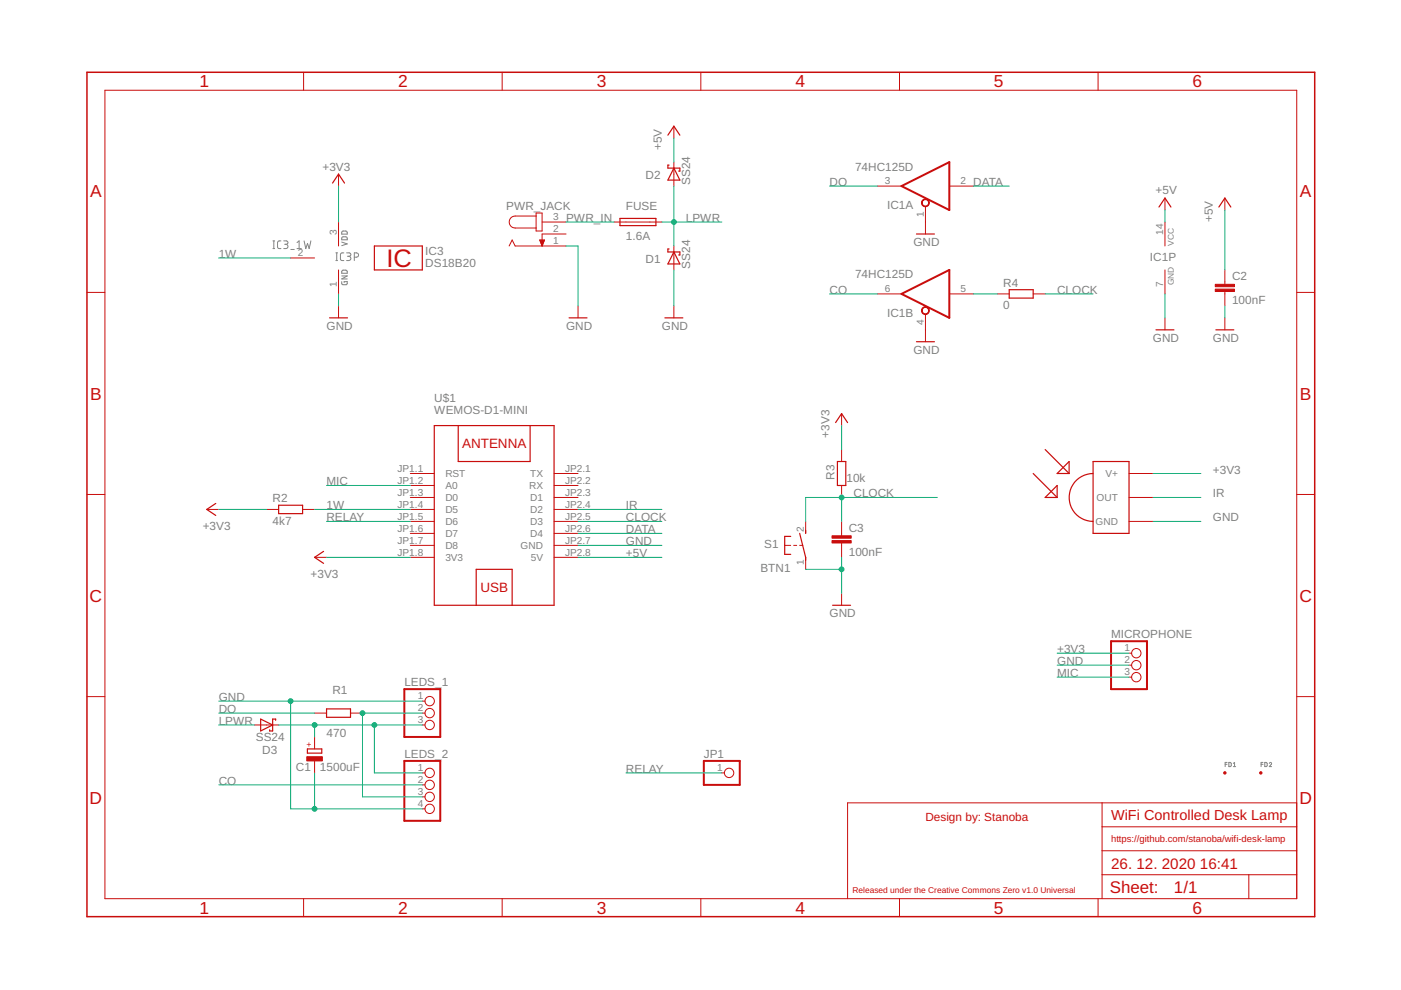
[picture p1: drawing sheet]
<svg xmlns="http://www.w3.org/2000/svg" width="297mm" height="210mm" viewBox="0 0 297 210" stroke-linecap="round" stroke-linejoin="round" font-family="sans-serif">
<g fill="none" stroke="#808080" stroke-width=".21">
<path d="M57.9 52.7h.3M57.9 51.1h.3M58.1 51.1v1.6M59.6 51.1l-.7 .1-.1 .2 .1 1.1 .2 .2h.5M60.2 51.1h.5a.36 .36 0 0 1 .4 .3 .36 .36 0 0 1-.4 .4h-.4M60.6 51.8a.46 .46 0 0 1 .5 .4 .46 .46 0 0 1-.5 .5h-.4M61.7 52.9h.7M63 52.7h.9M63 51.4l.4-.3v1.6M64.5 51.1l.3 1.6 .4-1.1 .4 1.1 .3-1.6M71.2 55.2h.4M71.2 53.6h.4"/>
<path d="M71.4 53.6v1.6M72.5 59.7l.1 .6h1v-.6h-.6v.2M72.5 58.5h1.1l-1.1 .6h1.1M72.5 51.3l1.1 .4-1.1 .4M72.5 57.4l.9-.1 .2 .2v.4h-1.1zM72.5 50.3l.9-.1 .2 .2v.4h-1.1zM72.5 49.1l.9-.1 .2 .2v.4h-1.1zM72.9 53.6l-.6 .1-.1 .3v1l.2 .2h.5M73.5 53.6h.5a.36 .36 0 0 1 .4 .4 .36 .36 0 0 1-.4 .3h-.3M73.9 54.3a.46 .46 0 0 1 .5 .5 .46 .46 0 0 1-.5 .4h-.4M75.1 54.5h.5a.46 .46 0 0 0 .4-.4 .46 .46 0 0 0-.4-.5h-.5v1.6M259.8 162.1h.4"/>
<path d="M260.2 161.6h-.4v.9M260.5 161.6l.5 .2v.5l-.1 .2h-.4zM261.5 162.5h.5M261.5 161.9l.2-.3v.9M267.4 162.1h.4M267.8 161.6h-.4v.9M268.2 161.6l.4 .2 .1 .5-.2 .2h-.3zM269.1 161.9a.24 .24 0 0 1 .4-.2 .24 .24 0 0 1 0 .4l-.4 .4h.5"/>
</g>
<g fill="none" stroke="#c90d0c" stroke-width=".21">
<path d="M22.2 19.1h252.7v171.4h-252.7zM64.4 15.3v3.8M106.5 15.3v3.8M148.6 15.3v3.8M190.7 15.3v3.8M232.8 15.3v3.8M71.8 36.9v2.6M142.9 26.8v2.5M142.9 34.4v5.1M186.1 39.5h5M201.3 39.5h5.1M61.6 54.7h5.1"/>
<path d="M71.8 47.1v5.1M71.8 57.2v5.1M107.9 52.2l.7-1.3 .6 1.3h10.8M113.7 45.8h-4.5a1.27 1.27 0 0 0-1.2 1.3 1.27 1.27 0 0 0 1.2 1.2h4.5M113.7 45.2h1.2v3.8h-1.2zM114.4 50.9h1l-.5 1.3zM114.4 50.9h1M114.5 51.1h.9M114.6 51.2h.7M114.6 51.3h.7M114.7 51.4h.5M114.7 51.5h.5"/>
<path d="M114.7 51.7h.4M114.8 51.8h.3M114.9 51.9h.1M114.9 52h.1M114.9 47.1h5.1M120 49.6h-5.1v2.6M130.2 47.1h10.1M142.9 52.2v5M196.2 43.8v5.8M247 42v2.5M247 47.1v5.1M247 57.2v5.1"/>
<path d="M259.7 42v2.5M259.7 57.2v3.1M18.4 62h3.8M71.8 64.9v2.5M122.6 64.9v2.5M142.9 64.9v2.5M186.1 62.3h5M196.2 66.6v5.9M201.3 62.3h5.1M211.4 62.3h2.6M219.1 62.3h2.5M247 67.4v2.5"/>
<path d="M259.7 61.8v3.1M259.7 67.4v2.5M274.9 62h3.8M178.4 87.7v2.5M178.4 95.3v2.6M18.4 104.8h3.8M43.8 108h2.6M56.5 108h2.6M64.2 108h2.5M66.7 118.2h2.5M87 100.4h5.1M87 102.9h5.1"/>
<path d="M87 105.5h5.1M87 108h5.1M87 110.6h5.1M87 113.1h5.1M87 115.6h5.1M87 118.2h5.1M117.5 100.4h5.1M117.5 102.9h5.1M117.5 105.5h5.1M117.5 108h5.1M117.5 110.6h5.1M117.5 113.1h5.1"/>
<path d="M117.5 115.6h5.1M117.5 118.2h5.1M166.4 115.6h1.2M168.3 115.6h.6M169.5 115.6h.7M170.8 110.6v2.5M170.8 118.2v2.5M178.4 102.9v2.6M178.4 110.6v3M178.4 115.1v3.1M239.4 100.4h5.1M239.4 105.5h5.1"/>
<path d="M239.4 110.6h5.1M274.9 104.8h3.8M178.4 125.8v2.5M239.4 138.5h.5M18.4 147.7h3.8M54 153.7h5.1M66.7 151.2h2.5M66.7 156.3v2.5M74.3 151.2h2.6M89.5 151.2h.6M89.5 148.7h.6M89.5 153.7h.6"/>
<path d="M239.4 141h.5M239.4 143.6h.5M274.9 147.7h3.8M66.7 161.3v2.6M89.5 163.9h.6M89.5 166.4h.6M89.5 169h.6M89.5 171.5h.6M153 163.9h.6M233.7 170.2v20.3M233.7 175.3h41.2M274.9 170.2h-95.2v20.3"/>
<path d="M64.4 190.5v3.9M106.5 190.5v3.9M148.6 190.5v3.9M190.7 190.5v3.9M232.8 190.5v3.9M233.7 185.5h41.2M233.7 180.4h41.2M264.8 185.5v5"/>
<circle cx="240.9" cy="138.5" r=".99"/>
<circle cx="91.1" cy="148.7" r=".99"/>
<circle cx="91.1" cy="153.7" r=".99"/>
<circle cx="91.1" cy="151.2" r=".99"/>
<circle cx="240.9" cy="141" r=".99"/>
<circle cx="240.9" cy="143.6" r=".99"/>
<circle cx="91.1" cy="163.9" r=".99"/>
<circle cx="91.1" cy="166.4" r=".99"/>
<circle cx="91.1" cy="171.5" r=".99"/>
<circle cx="91.1" cy="169" r=".99"/>
<circle cx="154.6" cy="163.9" r=".99"/>
</g>
<g fill="none" stroke="#c90d0c" stroke-width=".25">
<path d="M70.5 38.8l1.3-1.9 1.2 1.9M141.6 28.7l1.3-1.9 1.2 1.9M141.9 35h-.3v.6h2.5v.7h-.2M142.9 35.6l1.2 2.6h-2.5zM79.4 52.2h10.1v5h-10.1zM131.4 46.3h7.7v1.5h-7.7zM141.9 52.8h-.3v.6h2.5v.7h-.2M142.9 53.4l1.2 2.6h-2.5zM194.3 49.6h3.8M245.7 43.9l1.3-1.9 1.3 1.9M258.4 43.9l1.3-1.9 1.3 1.9M69.9 67.4h3.8"/>
<path d="M120.6 67.4h3.9M141 67.4h3.8M194.3 72.5h3.8M214 61.4h5.1v1.8h-5.1zM245.1 69.9h3.8M257.8 69.9h3.8M92.1 90.2h25.4v38.1h-25.4zM97.2 90.2v7.7h15.2v-7.7M177.2 89.6l1.2-1.9 1.3 1.9M177.5 97.9h1.8v5h-1.8zM221.6 95.3l5.1 5.1M231.8 97.9h7.6v15.2h-7.6z"/>
<path d="M45.7 106.7l-1.9 1.3 1.9 1.3M59.1 107.1h5.1v1.8h-5.1zM68.6 116.9l-1.9 1.3 1.9 1.2M167.6 113.7h-1.2v3.8h1.2M169.5 113.1l1.3 5.1v.6M170.8 112.5v.6M219.1 100.4l5 5.1M221.6 105.5l2.5-2.6v2.6zM224.1 100.4l2.6-2.5v2.5zM231.8 100.4a5.1 5.1 0 0 0-5.1 5.1 5.1 5.1 0 0 0 5.1 5.1M101 128.3v-7.6h7.6v7.6M176.5 128.3h3.8"/>
<path d="M55.3 152.5l2.5 1.2-2.5 1.3zM58.4 152.7v-.2h-.6v2.5h-.6v-.3M65.2 158.8h3v.9h-3zM69.2 150.3h5.1v1.8h-5.1z"/>
</g>
<path d="M191.1 39.5l10.2-5.1v10.1zM191.1 62.3l10.2-5.1v10.2zM235.6 136h7.6v10.1h-7.6zM85.7 146.1h7.6v10.2h-7.6zM85.7 161.3h7.6v12.7h-7.6zM149.2 161.3h7.6v5.1h-7.6z" fill="none" stroke="#c90d0c" stroke-width=".42"/>
<g fill="#c90d0c" stroke="#c90d0c" stroke-width=".21">
<path d="M195.5 42.5a.84 .84 0 0 1 1.4 0 .84 .84 0 0 1-.4 1.3 .84 .84 0 0 1-1.1-.8h.1a.68 .68 0 0 1 .9-.6 .68 .68 0 0 1 .3 1.1 .68 .68 0 0 1-1.1-.3l-.1-.2h-.1z" fill-rule="evenodd"/>
<path d="M195.5 65.3a.84 .84 0 0 1 1.4 .1 .84 .84 0 0 1-.4 1.2 .84 .84 0 0 1-1.1-.7h.1a.68 .68 0 0 1 .9-.7 .68 .68 0 0 1 .3 1.1 .68 .68 0 0 1-1.1-.2l-.1-.2h-.1z" fill-rule="evenodd"/>
<circle cx="259.7" cy="163.9" r=".25"/>
<circle cx="267.3" cy="163.9" r=".25"/>
</g>
<g fill="#c90d0c" stroke="#c90d0c" stroke-width=".21">
<path d="M257.7 61.3h4v.5h-4z"/>
<path d="M257.7 60.3h4v.5h-4z"/>
<path d="M176.4 114.6h4.1v.5h-4.1z"/>
<path d="M176.4 113.6h4.1v.5h-4.1z"/>
<path d="M65 160.4h3.3v.9h-3.3z"/>
</g>
<path d="M18.4 15.3h260.3v179.1h-260.3z" fill="none" stroke="#c90d0c" stroke-width=".32"/>
<g fill="none" stroke="#0dab76" stroke-width=".21">
<path d="M71.8 39.5v7.6M142.9 29.3v5.1M142.9 39.5v12.7M175.9 39.5h10.2M206.4 39.5h7.6M46.4 54.7h15.2M120 52.2h2.6v12.7M120 47.1h10.2M140.3 47.1h12.7M142.9 57.2v7.7M247 44.5v2.6M259.7 44.5v12.7"/>
<path d="M71.8 62.3v2.6M175.9 62.3h10.2M206.4 62.3h5M221.6 62.3h10.2M247 62.3v5.1M259.7 64.9v2.5M178.4 90.2v5.1M46.4 108h10.1M66.7 108h20.3M69.2 118.2h17.8M69.2 102.9h17.8M69.2 110.6h17.8"/>
<path d="M122.6 118.2h17.7M122.6 115.6h17.7M122.6 110.6h17.7M122.6 113.1h17.7M122.6 108h17.7M178.4 105.5v5.1M178.4 118.2v7.6M198.7 105.5h-27.9v5.1M244.5 110.6h10.1M244.5 105.5h10.1M244.5 100.4h10.1M170.8 120.7h7.6"/>
<path d="M224.1 138.5h15.3M46.4 148.7h43.1M46.4 151.2h20.3M46.4 153.7h7.6M59.1 153.7h30.4M61.6 148.7v22.8h27.9M66.7 153.7v2.6M79.4 153.7v10.2h10.1M89.5 151.2h-12.6v17.8h12.6M224.1 143.6h15.3M224.1 141h15.3M46.4 166.4h43.1"/>
<path d="M66.7 163.9v7.6M132.7 163.9h20.3"/>
</g>
<g fill="#0dab76" stroke="#0dab76" stroke-width=".21">
<circle cx="61.6" cy="148.7" r=".51"/>
<circle cx="66.7" cy="171.5" r=".51"/>
<circle cx="178.4" cy="120.7" r=".51"/>
<circle cx="178.4" cy="105.5" r=".51"/>
<circle cx="76.9" cy="151.2" r=".51"/>
<circle cx="142.9" cy="47.1" r=".51"/>
<circle cx="66.7" cy="153.7" r=".51"/>
<circle cx="79.4" cy="153.7" r=".51"/>
</g>
<text font-size="5.4" fill="#c90d0c" x="81.9" y="56.6">IC</text>
<g font-size="3.7" fill="#c90d0c">
<text x="42.3" y="18.5">1</text>
<text x="84.4" y="18.5">2</text>
<text x="126.5" y="18.5">3</text>
<text x="168.6" y="18.5">4</text>
<text x="210.7" y="18.5">5</text>
<text x="252.9" y="18.5">6</text>
<text x="19.1" y="41.9">A</text>
<text x="275.6" y="41.9">A</text>
<text x="19.1" y="84.7">B</text>
<text x="275.6" y="84.7">B</text>
<text x="19" y="127.6">C</text>
<text x="275.5" y="127.6">C</text>
<text x="19" y="170.4">D</text>
<text x="275.5" y="170.4">D</text>
<text x="42.3" y="193.7">1</text>
<text x="84.4" y="193.7">2</text>
<text x="126.5" y="193.7">3</text>
<text x="168.6" y="193.7">4</text>
<text x="210.7" y="193.7">5</text>
<text x="252.9" y="193.7">6</text>
</g>
<g font-size="3.6" fill="#c90d0c">
<text x="235.3" y="189.4">Sheet:</text>
<text x="248.9" y="189.3">1/1</text>
</g>
<g font-size="3.2" fill="#c90d0c">
<text x="235.6" y="184.2">26. 12. 2020</text>
<text x="254.4" y="184.2">16:41</text>
</g>
<text font-size="3.1" fill="#c90d0c" x="235.6" y="173.8">WiFi Controlled Desk Lamp</text>
<g font-size="2.9" fill="#c90d0c">
<text x="98" y="95.1">ANTENNA</text>
<text x="101.9" y="125.5">USB</text>
</g>
<g font-size="2.5" fill="#808080">
<text x="140.3" y="31.8" transform="rotate(-90 140.3 31.8)">+5V</text>
<text x="68.4" y="36.2">+3V3</text>
<text x="136.9" y="38.1">D2</text>
<text x="146.3" y="39.2" transform="rotate(-90 146.3 39.2)">SS24</text>
<text x="175.9" y="39.5">DO</text>
<text x="181.3" y="36.2">74HC125D</text>
<text x="206.4" y="39.5">DATA</text>
<text x="245" y="41.2">+5V</text>
<text x="107.3" y="44.5">PWR_JACK</text>
<text x="120" y="47.1">PWR_IN</text>
<text x="132.7" y="44.5">FUSE</text>
<text x="145.4" y="47.1">LPWR</text>
<text x="188.1" y="44.4">IC1A</text>
<text x="257.2" y="47.1" transform="rotate(-90 257.2 47.1)">+5V</text>
<text x="132.7" y="50.9">1.6A</text>
<text x="193.7" y="52.1">GND</text>
<text x="46.4" y="54.7">1W</text>
<text x="90.2" y="56.6">DS18B20</text>
<text x="90.2" y="54.1">IC3</text>
<text x="136.9" y="55.8">D1</text>
<text x="146.3" y="57" transform="rotate(-90 146.3 57)">SS24</text>
<text x="181.3" y="59">74HC125D</text>
<text x="243.8" y="55.3">IC1P</text>
<text x="261.2" y="59.4">C2</text>
<text x="175.9" y="62.3">CO</text>
<text x="212.7" y="65.6">0</text>
<text x="212.7" y="60.8">R4</text>
<text x="224.1" y="62.3">CLOCK</text>
<text x="261.2" y="64.5">100nF</text>
<text x="69.2" y="69.9">GND</text>
<text x="120" y="69.9">GND</text>
<text x="140.3" y="69.9">GND</text>
<text x="188.1" y="67.3">IC1B</text>
<text x="193.7" y="75">GND</text>
<text x="244.5" y="72.5">GND</text>
<text x="257.2" y="72.5">GND</text>
<text x="92.1" y="87.7">WEMOS-D1-MINI</text>
<text x="92.1" y="85.2">U$1</text>
<text x="175.9" y="92.8" transform="rotate(-90 175.9 92.8)">+3V3</text>
<text x="176.9" y="101.7" transform="rotate(-90 176.9 101.7)">R3</text>
<text x="257.2" y="100.4">+3V3</text>
<text x="57.8" y="106.5">R2</text>
<text x="69.2" y="102.9">MIC</text>
<text x="179.5" y="102.2">10k</text>
<text x="181" y="105.5">CLOCK</text>
<text x="257.2" y="105.5">IR</text>
<text x="43" y="112.3">+3V3</text>
<text x="57.8" y="111.3">4k7</text>
<text x="69.2" y="110.6">RELAY</text>
<text x="69.2" y="108">1W</text>
<text x="132.7" y="113.1">DATA</text>
<text x="132.7" y="110.6">CLOCK</text>
<text x="132.7" y="108">IR</text>
<text x="180" y="112.7">C3</text>
<text x="257.2" y="110.6">GND</text>
<text x="132.7" y="118.2">+5V</text>
<text x="132.7" y="115.6">GND</text>
<text x="162" y="116.1">S1</text>
<text x="180" y="117.8">100nF</text>
<text x="65.8" y="122.5">+3V3</text>
<text x="161.2" y="121.2">BTN1</text>
<text x="175.9" y="130.9">GND</text>
<text x="235.6" y="135.3">MICROPHONE</text>
<text x="224.1" y="143.6">MIC</text>
<text x="224.1" y="141">GND</text>
<text x="224.1" y="138.5">+3V3</text>
<text x="46.4" y="148.6">GND</text>
<text x="70.5" y="147.1">R1</text>
<text x="85.7" y="145.5">LEDS_1</text>
<text x="46.4" y="151.2">DO</text>
<text x="46.4" y="153.7">LPWR</text>
<text x="54.2" y="157.2">SS24</text>
<text x="55.6" y="159.9">D3</text>
<text x="69.2" y="156.3">470</text>
<text x="85.7" y="160.7">LEDS_2</text>
<text x="149.2" y="160.7">JP1</text>
<text x="46.4" y="166.4">CO</text>
<text x="62.8" y="163.4">C1</text>
<text x="67.8" y="163.4">1500uF</text>
<text x="132.7" y="163.9">RELAY</text>
</g>
<text font-size="2.5" fill="#c90d0c" x="196.2" y="174">Design by: Stanoba</text>
<g font-size="2.1" fill="#808080">
<text x="187.6" y="39.1">3</text>
<text x="203.6" y="39.1">2</text>
<text x="117.3" y="46.7">3</text>
<text x="195.8" y="46.1" transform="rotate(-90 195.8 46.1)">1</text>
<text x="71.4" y="49.8" transform="rotate(-90 71.4 49.8)">3</text>
<text x="117.3" y="49.3">2</text>
<text x="117.3" y="51.8">1</text>
<text x="246.6" y="49.8" transform="rotate(-90 246.6 49.8)">14</text>
<text x="63.2" y="54.3">2</text>
<text x="71.4" y="60.7" transform="rotate(-90 71.4 60.7)">1</text>
<text x="187.6" y="62">6</text>
<text x="203.6" y="62">5</text>
<text x="246.6" y="60.7" transform="rotate(-90 246.6 60.7)">7</text>
<text x="195.8" y="68.9" transform="rotate(-90 195.8 68.9)">4</text>
<text x="84.3" y="100">JP1.1</text>
<text x="94.4" y="101.2">RST</text>
<text x="112.4" y="101.2">TX</text>
<text x="119.8" y="100">JP2.1</text>
<text x="234.4" y="101.2">V+</text>
<text x="84.3" y="102.6">JP1.2</text>
<text x="84.3" y="105.1">JP1.3</text>
<text x="84.3" y="107.7">JP1.4</text>
<text x="94.4" y="103.7">A0</text>
<text x="94.4" y="106.2">D0</text>
<text x="112.2" y="103.7">RX</text>
<text x="112.4" y="106.2">D1</text>
<text x="119.8" y="102.6">JP2.2</text>
<text x="119.8" y="105.1">JP2.3</text>
<text x="119.8" y="107.7">JP2.4</text>
<text x="232.5" y="106.2">OUT</text>
<text x="84.3" y="110.2">JP1.5</text>
<text x="84.3" y="112.7">JP1.6</text>
<text x="94.4" y="108.8">D5</text>
<text x="94.4" y="111.3">D6</text>
<text x="94.4" y="113.9">D7</text>
<text x="112.4" y="108.8">D2</text>
<text x="112.4" y="111.3">D3</text>
<text x="112.4" y="113.9">D4</text>
<text x="119.8" y="110.2">JP2.5</text>
<text x="119.8" y="112.7">JP2.6</text>
<text x="170.5" y="112.7" transform="rotate(-90 170.5 112.7)">2</text>
<text x="232.3" y="111.3">GND</text>
<text x="84.3" y="115.3">JP1.7</text>
<text x="84.3" y="117.8">JP1.8</text>
<text x="94.4" y="116.4">D8</text>
<text x="94.4" y="118.9">3V3</text>
<text x="110.4" y="116.4">GND</text>
<text x="112.5" y="118.9">5V</text>
<text x="119.8" y="115.3">JP2.7</text>
<text x="119.8" y="117.8">JP2.8</text>
<text x="170.5" y="119.7" transform="rotate(-90 170.5 119.7)">1</text>
<text x="238.4" y="138.1">1</text>
<text x="238.4" y="140.7">2</text>
<text x="238.4" y="143.2">3</text>
<text x="88.6" y="148.3">1</text>
<text x="88.6" y="150.8">2</text>
<text x="88.6" y="153.4">3</text>
<text x="88.6" y="163.5">1</text>
<text x="88.6" y="166.1">2</text>
<text x="152.1" y="163.5">1</text>
<text x="88.6" y="168.6">3</text>
<text x="88.6" y="171.1">4</text>
</g>
<text font-size="2" fill="#c90d0c" x="235.6" y="178.6">https://github.com/stanoba/wifi-desk-lamp</text>
<g font-size="1.8" fill="#808080">
<text x="248.9" y="52.1" transform="rotate(-90 248.9 52.1)">VCC</text>
<text x="248.9" y="60.5" transform="rotate(-90 248.9 60.5)">GND</text>
</g>
<g font-size="1.8" fill="#c90d0c">
<text x="66.1" y="158.4" transform="rotate(-90 66.1 158.4)">+</text>
<text x="180.7" y="189.3">Released under the Creative Commons Zero v1.0 Universal</text>
</g>
</svg>
